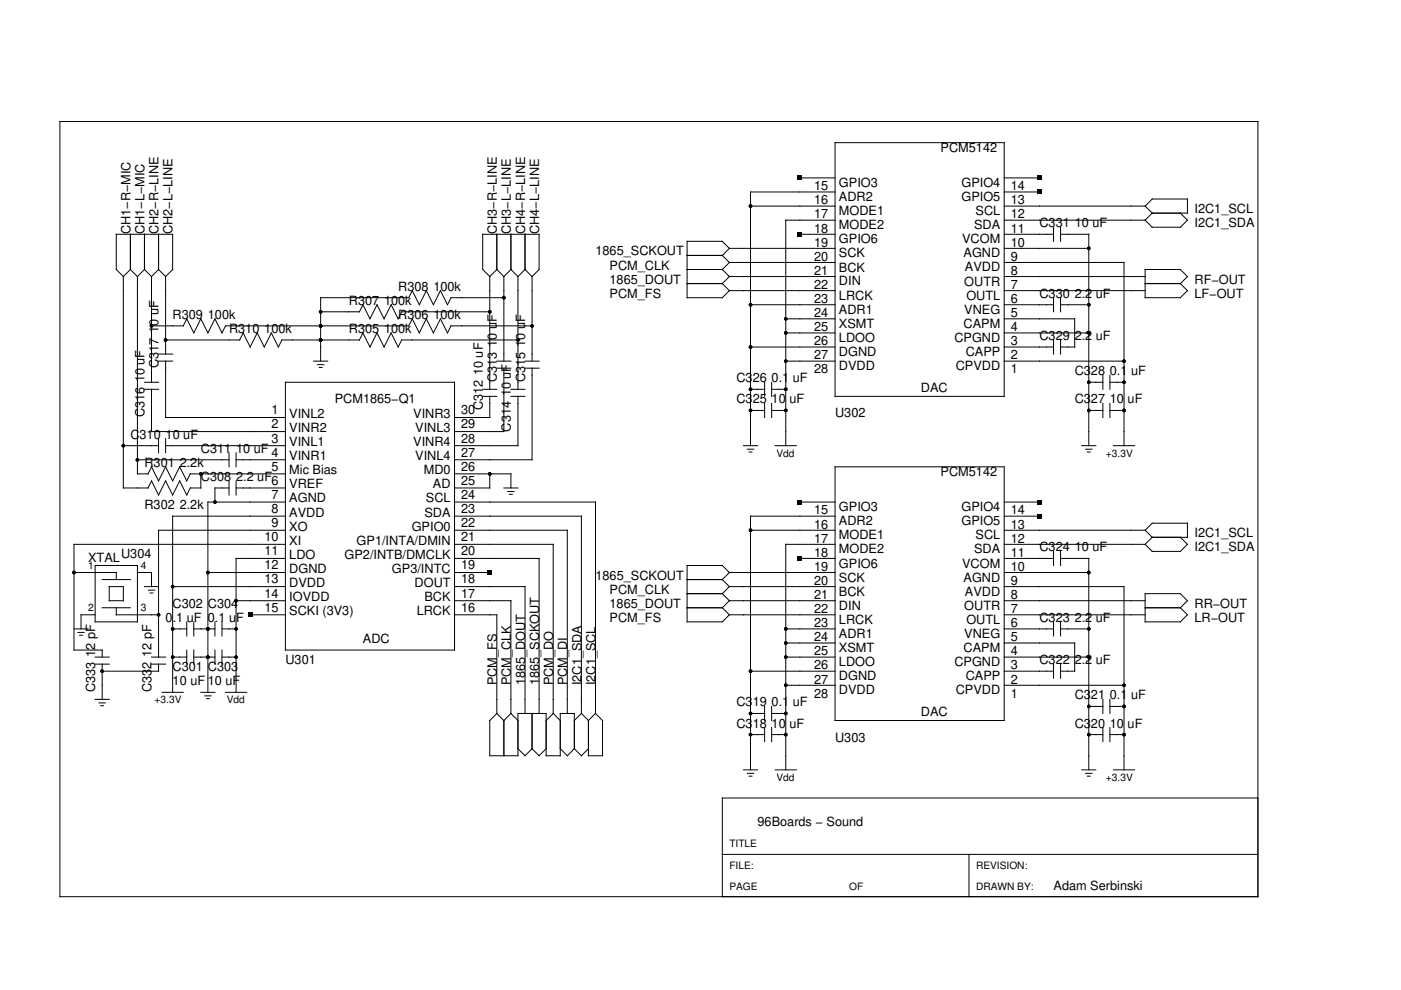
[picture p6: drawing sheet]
<svg xmlns="http://www.w3.org/2000/svg" width="297mm" height="210mm" viewBox="0 0 297 210" stroke-linecap="round" stroke-linejoin="round" font-family="sans-serif">
<g fill="none" stroke="#000" stroke-width=".21">
<path d="M12.7 25.8h254v164.3h-254zM169.6 37.7h7.5M177.1 30.2h35.8v53.8h-35.8zM212.9 37.7h7.5M26.1 58.6v44.9h5.3M26.1 58.6l-1.4-1.5v-7.4h11.9v7.4l-1.5 1.5M27.6 57.1l1.5 1.5M27.6 49.7v7.4M27.6 57.1l-1.5 1.5M29.1 58.6v41.9h2.3M30.6 57.1l1.5 1.5M30.6 49.7v7.4"/>
<path d="M30.6 57.1l-1.5 1.5M32.1 58.6v22.4M33.6 49.7v7.4M33.6 57.1l1.5 1.5M33.6 57.1l-1.5 1.5M35.1 58.6v16.5M103.8 58.6v23.9M103.8 58.6l-1.5-1.5v-7.4h12v7.4l-1.5 1.5M105.3 49.7v7.4M105.3 57.1l-1.5 1.5M105.3 57.1l1.5 1.5M106.8 58.6v18"/>
<path d="M108.3 49.7v7.4M108.3 57.1l-1.5 1.5M108.3 57.1l1.5 1.5M109.8 58.6v23.9M111.3 57.1l1.5 1.5M111.3 49.7v7.4M111.3 57.1l-1.5 1.5M112.8 58.6v18M145.7 57.1h7.4M145.7 54.2h7.4M153.1 54.2l1.5 1.4M153.1 57.1l1.5 1.5"/>
<path d="M154.6 52.7l-1.5-1.5h-7.4v11.9h7.4l1.5-1.5M154.6 58.6h22.5M154.6 55.6h22.5M154.6 52.7h22.5M154.6 55.6l-1.5 1.5M154.6 58.6l-1.5 1.5M154.6 52.7l-1.5 1.5M159.1 43.7h18M169.6 49.7h7.5M177.1 46.7h-10.5v47.8M177.1 40.7h-18v53.8M212.9 49.7h10.5"/>
<path d="M212.9 58.6h29.9M212.9 55.6h25.4v38.9M212.9 52.7h17.9M212.9 46.7h29.9M212.9 43.7h29.9M212.9 40.7h7.5M223.4 48.2v3M224.9 49.7h5.9v44.8M224.9 48.2v3M242.8 57.1h7.5l1.5 1.5-1.5 1.5 1.5 1.5-1.5 1.5h-7.5zM242.8 43.7l1.5-1.5h7.5v3h-7.5M242.8 43.7l1.5 1.5"/>
<path d="M244.3 45.2l-1.5 1.5M250.3 45.2l1.5 1.5-1.5 1.5h-6l-1.5-1.5M32.1 69.1h6.7l.8-1.5 1.5 3 1.5-3 1.5 3 1.5-3 1.5 3 .7-1.5h38.9l.7-1.5 1.5 3 1.5-3 1.5 3 1.5-3 1.5 3 .7-1.5h17.2M33.6 76.6h3M33.6 75.1h3M35.1 76.6v11.9h25.4M35.1 72.1h15.7M50.8 72.1l.7-1.5 1.5 3 1.5-3 1.5 3 1.5-3 1.5 3 .8-1.5h16.4l.7-1.5 1.5 3 1.5-3 1.5 3 1.5-3 1.5 3 .8-1.5h24.6M66.5 76.6h3M67.3 77.3h1.4M67.7 77.9h.6M68 66.1h8.2l.7-1.5 1.5 3 1.5-3 1.5 3 1.5-3 1.5 3 .8-1.5h18.6"/>
<path d="M105.3 76.6h3M105.3 78.1h3M106.8 78.1v13.4h-10.4M106.8 63.1h-11.2l-.7 1.5-1.5-3-1.5 3-1.5-3-1.5 3-1.5-3-.7 1.5h-18.7v13.5M111.3 76.6h3M111.3 78.1h3M112.8 78.1v19.4h-16.4M145.7 60.1h7.4M153.1 60.1l1.5 1.5M154.6 61.6h22.5M159.1 73.6h18M159.1 64.6h18"/>
<path d="M166.6 76.6h10.5M166.6 70.6h10.5M166.6 67.6h10.5M212.9 76.6h25.4M212.9 61.6h29.9M212.9 73.6h10.5M212.9 67.6h15v6h-3M212.9 70.6h17.9M212.9 64.6h10.5M223.4 63.1v3M223.4 72.1v3M224.9 64.6h5.9"/>
<path d="M224.9 63.1v3M224.9 72.1v3M233.8 79.6v2.9M235.3 79.6v2.9M242.8 60.1h7.5M26.1 94.5h7.5M29.1 97.5h19.5M30.6 81h3M30.6 82.5h3M32.1 82.5v9h28.4M33.6 93v3M35.1 94.5h25.4"/>
<path d="M35.1 93v3M48.6 96v3M50.1 97.5h10.4M50.1 96v3M60.5 81h35.9v56.8h-35.9zM102.3 82.5h3M102.3 84h3M103.8 84v4.5h-7.4M108.3 82.5h3M108.3 84h3M109.8 84v10.5h-13.4M157.6 94.5h3"/>
<path d="M158.5 95.2h1.3M158.8 95.8h.6M159.1 82.5h3M159.1 87h3M162.1 81v3M162.1 85.5v3M163.6 82.5h3M163.6 87h3M163.6 81v3M163.6 85.5v3M164.4 94.5h4.4M177.1 99h35.8v53.8h-35.8z"/>
<path d="M229.3 94.5h3M230.2 95.2h1.3M230.5 95.8h.6M230.8 81h3M230.8 87h3M233.8 85.5v3M235.3 81h3M235.3 85.5v3M235.3 87h3M236.1 94.5h4.5M20.2 119.9h8.9v11.9h-8.9zM31.4 100.5l.7-1.5 1.5 3 1.5-3 1.5 3 1.5-3 1.5 3 .7-1.5h20.2"/>
<path d="M42.6 100.5v3h-2.3l-.7 1.5-1.5-3-1.5 3-1.5-3-1.5 3-1.5-3-.7 1.5M48.6 103.5h-3v2.9M48.6 102v3M50.1 103.5h10.4M50.1 102v3M60.5 106.4h-16.4v40.4M60.5 109.4h-23.9v37.4M60.5 112.4h-26.9v26.9M60.5 115.4h-44.8v22.4h6v1.5M60.5 118.4h-10.4v28.4M96.4 106.4h29.9v44.9M96.4 109.4h26.9v41.9"/>
<path d="M96.4 115.4h20.9v35.9M96.4 100.5h11.9v3M96.4 112.4h23.9v38.9M96.4 118.4h17.9v32.9M103.8 100.5v3h-7.4M106.8 103.5h3M107.7 104.2h1.3M108 104.8h.6M159.1 112.4h18M169.6 106.4h7.5M169.6 118.4h7.5M177.1 109.4h-18v53.8"/>
<path d="M177.1 115.4h-10.5v47.8M212.9 106.4h7.5M212.9 109.4h7.5M212.9 112.4h29.9M212.9 115.4h29.9M212.9 118.4h10.5M223.4 116.9v3M224.9 118.4h5.9v44.8M224.9 116.9v3M242.8 112.4l1.5-1.5h7.5v3h-7.5M242.8 112.4l1.5 1.5M244.3 113.9l-1.5 1.5"/>
<path d="M250.3 113.9l1.5 1.5-1.5 1.5h-6l-1.5-1.5M15.7 121.4h9v1.5M15.7 133.3h3M16.5 134.1h1.4M16.9 134.7h.6M20.2 130.4h-3v2.9M20.2 139.3h3M21.7 128.9h5.9M21.7 122.9h5.9M23.2 124.4h2.9v3h-2.9zM24.7 128.9v1.5h8.9M29.1 121.4h3v3"/>
<path d="M30.6 124.4h3M31.5 125.1h1.3M31.8 125.7h.6M32.1 139.3h3M36.6 124.4h23.9M36.6 139.3h3M36.6 133.3h3M39.6 131.8v3M39.6 137.8v3M41.1 139.3h4.5M41.1 133.3h4.5M41.1 131.8v3"/>
<path d="M41.1 137.8v3M44.1 121.4h16.4M45.6 131.8v3M45.6 137.8v3M47.1 131.8v3M47.1 137.8v3M47.1 139.3h3M47.1 133.3h3M50.1 127.4h10.4M53 130.4h7.5M96.4 121.4h7.4M96.4 124.4h14.9v26.9"/>
<path d="M96.4 127.4h11.9v23.9M96.4 130.4h8.9v20.9M145.7 125.9h7.4M145.7 128.9h7.4M145.7 122.9h7.4M153.1 122.9l1.5 1.5M153.1 125.9l1.5 1.5M153.1 128.9l1.5 1.5M154.6 121.4h22.5M154.6 124.4h22.5M154.6 127.4h22.5M154.6 130.4h22.5"/>
<path d="M154.6 121.4l-1.5-1.5h-7.4v11.9h7.4l1.5-1.4M154.6 124.4l-1.5 1.5M154.6 127.4l-1.5 1.5M154.6 121.4l-1.5 1.5M166.6 139.3h10.5M166.6 133.3h10.5M166.6 136.3h10.5M212.9 121.4h17.9M212.9 124.4h25.4v38.8M212.9 127.4h29.9M212.9 130.4h29.9M212.9 139.3h17.9"/>
<path d="M212.9 133.3h10.5M212.9 136.3h15v6h-3M223.4 131.8v3M224.9 133.3h5.9M224.9 131.8v3M242.8 125.9h7.5l1.5 1.5-1.5 1.5 1.5 1.5-1.5 1.4h-7.5zM242.8 128.9h7.5M20.2 140.8h3M20.2 148.3h3M21 149h1.3M21.4 149.6h.6M21.7 140.8v7.5"/>
<path d="M32.1 140.8h3M33.6 140.8v1.5h-11.9M34.4 146.8h4.4M42.6 146.8h3M43.4 147.5h1.3M43.8 148.1h.6M47.8 146.8h4.5M105.3 151.3l-1.5 1.5v7.4h6v-8.9h6v8.9h3v-8.9h3v7.4M105.3 151.3l1.5 1.5M106.8 152.8v7.4M108.3 151.3l-1.5 1.5M108.3 151.3l1.5 1.5"/>
<path d="M109.8 158.7l1.5 1.5 1.5-1.5M112.8 158.7l1.5 1.5 1.5-1.5M112.8 151.3v7.4M117.3 151.3l-1.5 1.5M117.3 151.3l1.5 1.5M118.8 158.7l1.5 1.5 1.5-1.5M121.8 158.7l1.5 1.5 1.5-1.5M123.3 151.3l-1.5 1.5M123.3 151.3l1.5 1.5M126.3 151.3l1.4 1.5v7.4h-2.9v-7.4M126.3 151.3l-1.5 1.5M159.1 151.3h3"/>
<path d="M159.1 142.3h18M159.1 155.8h3M162.1 149.8v3M162.1 154.3v2.9M163.6 151.3h3M163.6 149.8v3M163.6 154.3v2.9M163.6 155.8h3M166.6 145.3h10.5M212.9 145.3h25.4M212.9 142.3h10.5M223.4 140.8v3"/>
<path d="M224.9 140.8v3M230.8 149.8h3M230.8 155.8h3M233.8 148.3v3M233.8 154.3v2.9M235.3 148.3v3M235.3 154.3v2.9M235.3 149.8h3M235.3 155.8h3M157.6 163.2h3M158.5 164h1.3M158.8 164.6h.6"/>
<path d="M164.4 163.2h4.4M229.3 163.2h3M230.2 164h1.3M230.5 164.6h.6M236.1 163.2h4.5M266.7 169.2h-113.6v20.9M153.1 181.2h113.6M205.4 181.2v8.9"/>
</g>
<g fill="#000">
<path d="M169.1 37.3h.9v.9h-.9zM219.9 37.3h.9v.9h-.9zM169.1 49.2h.9v.9h-.9zM219.9 40.3h.9v.9h-.9zM169.1 106h.9v.9h-.9zM169.1 118h.9v.8h-.9zM219.9 109h.9v.9h-.9zM219.9 106h.9v.9h-.9zM52.6 129.9h.9v.9h-.9zM103.4 120.9h.9v.9h-.9z"/>
<circle cx="159.1" cy="43.7" r=".37"/>
<circle cx="230.8" cy="52.7" r=".37"/>
<circle cx="32.1" cy="69.1" r=".37"/>
<circle cx="35.1" cy="72.1" r=".37"/>
<circle cx="68" cy="72.1" r=".37"/>
<circle cx="68" cy="66.1" r=".37"/>
<circle cx="68" cy="69.1" r=".37"/>
<circle cx="103.8" cy="66.1" r=".37"/>
<circle cx="106.8" cy="63.1" r=".37"/>
<circle cx="109.8" cy="72.1" r=".37"/>
<circle cx="112.8" cy="69.1" r=".37"/>
<circle cx="159.1" cy="73.6" r=".37"/>
<circle cx="159.1" cy="64.6" r=".37"/>
<circle cx="166.6" cy="67.6" r=".37"/>
<circle cx="166.6" cy="76.6" r=".37"/>
<circle cx="166.6" cy="70.6" r=".37"/>
<circle cx="230.8" cy="64.6" r=".37"/>
<circle cx="230.8" cy="70.6" r=".37"/>
<circle cx="238.3" cy="76.6" r=".37"/>
<circle cx="26.1" cy="94.5" r=".37"/>
<circle cx="29.1" cy="97.5" r=".37"/>
<circle cx="159.1" cy="82.5" r=".37"/>
<circle cx="159.1" cy="87" r=".37"/>
<circle cx="166.6" cy="82.5" r=".37"/>
<circle cx="166.6" cy="87" r=".37"/>
<circle cx="230.8" cy="87" r=".37"/>
<circle cx="230.8" cy="81" r=".37"/>
<circle cx="238.3" cy="87" r=".37"/>
<circle cx="238.3" cy="81" r=".37"/>
<circle cx="42.6" cy="100.5" r=".37"/>
<circle cx="45.6" cy="106.4" r=".37"/>
<circle cx="103.8" cy="100.5" r=".37"/>
<circle cx="159.1" cy="112.4" r=".37"/>
<circle cx="15.7" cy="121.4" r=".37"/>
<circle cx="33.6" cy="130.4" r=".37"/>
<circle cx="36.6" cy="133.3" r=".37"/>
<circle cx="36.6" cy="139.3" r=".37"/>
<circle cx="36.6" cy="124.4" r=".37"/>
<circle cx="44.1" cy="133.3" r=".37"/>
<circle cx="44.1" cy="139.3" r=".37"/>
<circle cx="44.1" cy="121.4" r=".37"/>
<circle cx="50.1" cy="139.3" r=".37"/>
<circle cx="50.1" cy="133.3" r=".37"/>
<circle cx="50.1" cy="127.4" r=".37"/>
<circle cx="166.6" cy="139.3" r=".37"/>
<circle cx="166.6" cy="133.3" r=".37"/>
<circle cx="166.6" cy="136.3" r=".37"/>
<circle cx="230.8" cy="133.3" r=".37"/>
<circle cx="230.8" cy="139.3" r=".37"/>
<circle cx="230.8" cy="121.4" r=".37"/>
<circle cx="21.7" cy="142.3" r=".37"/>
<circle cx="159.1" cy="142.3" r=".37"/>
<circle cx="159.1" cy="151.3" r=".37"/>
<circle cx="159.1" cy="155.8" r=".37"/>
<circle cx="166.6" cy="145.3" r=".37"/>
<circle cx="166.6" cy="151.3" r=".37"/>
<circle cx="166.6" cy="155.8" r=".37"/>
<circle cx="230.8" cy="149.8" r=".37"/>
<circle cx="230.8" cy="155.8" r=".37"/>
<circle cx="238.3" cy="149.8" r=".37"/>
<circle cx="238.3" cy="145.3" r=".37"/>
<circle cx="238.3" cy="155.8" r=".37"/>
</g>
<g font-size="2.7">
<text x="199.4" y="32.2">PCM5142</text>
<text x="172.6" y="40.3">15</text>
<text x="177.9" y="39.6">GPIO3</text>
<text x="203.8" y="39.6">GPIO4</text>
<text x="214.3" y="40.3">14</text>
<text x="172.6" y="43.3">16</text>
<text x="172.6" y="46.3">17</text>
<text x="177.9" y="42.6">ADR2</text>
<text x="177.9" y="45.6">MODE1</text>
<text x="203.8" y="42.6">GPIO5</text>
<text x="206.8" y="45.6">SCL</text>
<text x="214.3" y="43.3">13</text>
<text x="214.3" y="46.3">12</text>
<text x="253.3" y="45.2">I2C1_SCL</text>
<text x="27.6" y="49.7" transform="rotate(-90 27.6 49.7)">CH1−R−MIC</text>
<text x="30.6" y="49.7" transform="rotate(-90 30.6 49.7)">CH1−L−MIC</text>
<text x="33.6" y="49.7" transform="rotate(-90 33.6 49.7)">CH2−R−LINE</text>
<text x="36.6" y="49.7" transform="rotate(-90 36.6 49.7)">CH2−L−LINE</text>
<text x="105.3" y="49.7" transform="rotate(-90 105.3 49.7)">CH3−R−LINE</text>
<text x="108.3" y="49.7" transform="rotate(-90 108.3 49.7)">CH3−L−LINE</text>
<text x="111.3" y="49.7" transform="rotate(-90 111.3 49.7)">CH4−R−LINE</text>
<text x="114.3" y="49.7" transform="rotate(-90 114.3 49.7)">CH4−L−LINE</text>
<text x="172.6" y="49.3">18</text>
<text x="172.6" y="52.3">19</text>
<text x="177.9" y="48.6">MODE2</text>
<text x="177.9" y="51.6">GPIO6</text>
<text x="204" y="51.6">VCOM</text>
<text x="206.5" y="48.6">SDA</text>
<text x="214.3" y="52.3">10</text>
<text x="214.3" y="49.3">11</text>
<text x="220.4" y="48.2">C331 10 uF</text>
<text x="253.3" y="48.2">I2C1_SDA</text>
<text x="126.3" y="54.2">1865_SCKOUT</text>
<text x="129.2" y="57.1">PCM_CLK</text>
<text x="172.6" y="55.3">20</text>
<text x="172.6" y="58.3">21</text>
<text x="177.9" y="54.6">SCK</text>
<text x="177.9" y="57.6">BCK</text>
<text x="204.3" y="54.6">AGND</text>
<text x="204.6" y="57.5">AVDD</text>
<text x="214.3" y="55.3">9</text>
<text x="214.3" y="58.3">8</text>
<text x="74" y="64.6">R307 100k</text>
<text x="84.4" y="61.6">R308 100k</text>
<text x="129.2" y="60.1">1865_DOUT</text>
<text x="129.2" y="63.1">PCM_FS</text>
<text x="172.6" y="61.3">22</text>
<text x="172.6" y="64.2">23</text>
<text x="177.9" y="60.5">DIN</text>
<text x="177.9" y="63.5">LRCK</text>
<text x="204.4" y="60.6">OUTR</text>
<text x="204.9" y="63.5">OUTL</text>
<text x="214.3" y="64.2">6</text>
<text x="214.3" y="61.2">7</text>
<text x="220.4" y="63.1">C330 2.2 uF</text>
<text x="253.3" y="60.1">RF−OUT</text>
<text x="253.3" y="63.1">LF−OUT</text>
<text x="36.6" y="67.6">R309 100k</text>
<text x="48.6" y="70.6">R310 100k</text>
<text x="74" y="70.6">R305 100k</text>
<text x="84.4" y="67.6">R306 100k</text>
<text x="172.6" y="67.2">24</text>
<text x="172.6" y="70.2">25</text>
<text x="177.9" y="66.5">ADR1</text>
<text x="177.9" y="69.5">XSMT</text>
<text x="204.3" y="69.5">CAPM</text>
<text x="204.4" y="66.5">VNEG</text>
<text x="214.3" y="70.2">4</text>
<text x="214.3" y="67.2">5</text>
<text x="172.6" y="73.2">26</text>
<text x="172.6" y="76.2">27</text>
<text x="177.9" y="72.5">LDOO</text>
<text x="177.9" y="75.5">DGND</text>
<text x="202.3" y="72.5">CPGND</text>
<text x="204.7" y="75.5">CAPP</text>
<text x="214.3" y="76.2">2</text>
<text x="214.3" y="73.2">3</text>
<text x="220.4" y="72.1">C329 2.2 uF</text>
<text x="33.6" y="78.1" transform="rotate(-90 33.6 78.1)">C317 10 uF</text>
<text x="105.3" y="81" transform="rotate(-90 105.3 81)">C313 10 uF</text>
<text x="111.3" y="81" transform="rotate(-90 111.3 81)">C315 10 uF</text>
<text x="156.1" y="81">C326 0.1 uF</text>
<text x="172.6" y="79.2">28</text>
<text x="177.9" y="78.5">DVDD</text>
<text x="195.3" y="83">DAC</text>
<text x="202.6" y="78.5">CPVDD</text>
<text x="214.3" y="79.2">1</text>
<text x="227.9" y="79.6">C328 0.1 uF</text>
<text x="30.6" y="88.5" transform="rotate(-90 30.6 88.5)">C316 10 uF</text>
<text x="57.6" y="87.8">1</text>
<text x="61.3" y="88.6">VINL2</text>
<text x="71" y="85.5">PCM1865−Q1</text>
<text x="87.6" y="88.6">VINR3</text>
<text x="97.8" y="87.8">30</text>
<text x="102.3" y="87" transform="rotate(-90 102.3 87)">C312 10 uF</text>
<text x="156.1" y="85.5">C325 10 uF</text>
<text x="177.1" y="88.5">U302</text>
<text x="227.9" y="85.5">C327 10 uF</text>
<text x="27.6" y="93">C310 10 uF</text>
<text x="42.6" y="96">C311 10 uF</text>
<text x="57.6" y="90.8">2</text>
<text x="57.6" y="93.8">3</text>
<text x="61.3" y="91.6">VINR2</text>
<text x="61.3" y="94.6">VINL1</text>
<text x="87.6" y="94.6">VINR4</text>
<text x="88.1" y="91.6">VINL3</text>
<text x="97.8" y="90.8">29</text>
<text x="97.8" y="93.8">28</text>
<text x="108.3" y="91.5" transform="rotate(-90 108.3 91.5)">C314 10 uF</text>
<text x="30.6" y="99">R301 2.2k</text>
<text x="42.6" y="102">C308 2.2 uF</text>
<text x="57.6" y="96.8">4</text>
<text x="57.6" y="99.8">5</text>
<text x="61.3" y="97.6">VINR1</text>
<text x="61.3" y="100.5">Mic Bias</text>
<text x="88.1" y="97.6">VINL4</text>
<text x="89.9" y="100.5">MD0</text>
<text x="97.8" y="96.8">27</text>
<text x="97.8" y="99.8">26</text>
<text x="199.4" y="101">PCM5142</text>
<text x="30.6" y="107.9">R302 2.2k</text>
<text x="57.6" y="102.8">6</text>
<text x="57.6" y="105.8">7</text>
<text x="61.3" y="103.5">VREF</text>
<text x="61.3" y="106.5">AGND</text>
<text x="90.3" y="106.5">SCL</text>
<text x="91.8" y="103.5">AD</text>
<text x="97.8" y="102.8">25</text>
<text x="97.8" y="105.8">24</text>
<text x="57.6" y="108.8">8</text>
<text x="57.6" y="111.8">9</text>
<text x="61.3" y="109.5">AVDD</text>
<text x="61.3" y="112.5">XO</text>
<text x="87.3" y="112.5">GPIO0</text>
<text x="90" y="109.5">SDA</text>
<text x="97.8" y="108.8">23</text>
<text x="97.8" y="111.8">22</text>
<text x="172.6" y="109.1">15</text>
<text x="172.6" y="112.1">16</text>
<text x="177.9" y="108.4">GPIO3</text>
<text x="177.9" y="111.3">ADR2</text>
<text x="203.8" y="111.4">GPIO5</text>
<text x="203.8" y="108.4">GPIO4</text>
<text x="214.3" y="112.1">13</text>
<text x="214.3" y="109.1">14</text>
<text x="253.3" y="113.9">I2C1_SCL</text>
<text x="18.7" y="119.1">XTAL</text>
<text x="25.7" y="118.4">U304</text>
<text x="56.1" y="114.7">10</text>
<text x="56.1" y="117.7">11</text>
<text x="61.3" y="115.5">XI</text>
<text x="61.3" y="118.5">LDO</text>
<text x="73.1" y="118.5">GP2/INTB/DMCLK</text>
<text x="75.6" y="115.5">GP1/INTA/DMIN</text>
<text x="97.8" y="114.7">21</text>
<text x="97.8" y="117.7">20</text>
<text x="172.6" y="115">17</text>
<text x="172.6" y="118">18</text>
<text x="177.9" y="114.3">MODE1</text>
<text x="177.9" y="117.3">MODE2</text>
<text x="206.5" y="117.3">SDA</text>
<text x="206.8" y="114.3">SCL</text>
<text x="214.3" y="118">11</text>
<text x="214.3" y="115">12</text>
<text x="220.4" y="116.9">C324 10 uF</text>
<text x="253.3" y="116.9">I2C1_SDA</text>
<text x="56.1" y="120.7">12</text>
<text x="56.1" y="123.7">13</text>
<text x="61.3" y="121.5">DGND</text>
<text x="61.3" y="124.5">DVDD</text>
<text x="83.1" y="121.5">GP3/INTC</text>
<text x="87.9" y="124.5">DOUT</text>
<text x="97.8" y="123.7">18</text>
<text x="97.8" y="120.7">19</text>
<text x="126.3" y="122.9">1865_SCKOUT</text>
<text x="129.2" y="125.9">PCM_CLK</text>
<text x="172.6" y="121">19</text>
<text x="172.6" y="124">20</text>
<text x="177.9" y="120.3">GPIO6</text>
<text x="177.9" y="123.3">SCK</text>
<text x="204" y="120.3">VCOM</text>
<text x="204.3" y="123.3">AGND</text>
<text x="214.3" y="124">9</text>
<text x="214.3" y="121">10</text>
<text x="35.1" y="131.8">0.1 uF 0.1 uF</text>
<text x="36.6" y="128.9">C302 C304</text>
<text x="56.1" y="126.7">14</text>
<text x="56.1" y="129.7">15</text>
<text x="61.3" y="127.4">IOVDD</text>
<text x="61.3" y="130.4">SCKI (3V3)</text>
<text x="88.4" y="130.4">LRCK</text>
<text x="90" y="127.4">BCK</text>
<text x="97.8" y="126.7">17</text>
<text x="97.8" y="129.7">16</text>
<text x="129.2" y="128.9">1865_DOUT</text>
<text x="129.2" y="131.8">PCM_FS</text>
<text x="172.6" y="127">21</text>
<text x="172.6" y="130">22</text>
<text x="177.9" y="126.3">BCK</text>
<text x="177.9" y="129.3">DIN</text>
<text x="204.4" y="129.3">OUTR</text>
<text x="204.6" y="126.3">AVDD</text>
<text x="214.3" y="129.9">7</text>
<text x="214.3" y="127">8</text>
<text x="220.4" y="131.8">C323</text>
<text x="227.9" y="131.8">2.2 uF</text>
<text x="253.3" y="128.9">RR−OUT</text>
<text x="253.3" y="131.8">LR−OUT</text>
<text x="76.9" y="136.3">ADC</text>
<text x="172.6" y="133">23</text>
<text x="172.6" y="136">24</text>
<text x="177.9" y="132.3">LRCK</text>
<text x="177.9" y="135.2">ADR1</text>
<text x="204.4" y="135.3">VNEG</text>
<text x="204.9" y="132.3">OUTL</text>
<text x="214.3" y="133">6</text>
<text x="214.3" y="135.9">5</text>
<text x="36.6" y="142.3">C301 C303</text>
<text x="60.5" y="140.8">U301</text>
<text x="172.6" y="139">25</text>
<text x="172.6" y="141.9">26</text>
<text x="177.9" y="138.3">XSMT</text>
<text x="177.9" y="141.2">LDOO</text>
<text x="202.3" y="141.2">CPGND</text>
<text x="204.3" y="138.3">CAPM</text>
<text x="214.3" y="139">4</text>
<text x="214.3" y="141.9">3</text>
<text x="220.4" y="140.8">C322</text>
<text x="227.9" y="140.8">2.2 uF</text>
<text x="20.2" y="146.8" transform="rotate(-90 20.2 146.8)">C333 12 pF</text>
<text x="32.1" y="146.8" transform="rotate(-90 32.1 146.8)">C332 12 pF</text>
<text x="36.6" y="145.3">10 uF 10 uF</text>
<text x="105.3" y="145.3" transform="rotate(-90 105.3 145.3)">PCM_FS</text>
<text x="108.3" y="145.3" transform="rotate(-90 108.3 145.3)">PCM_CLK</text>
<text x="111.3" y="145.3" transform="rotate(-90 111.3 145.3)">1865_DOUT</text>
<text x="114.3" y="145.3" transform="rotate(-90 114.3 145.3)">1865_SCKOUT</text>
<text x="117.3" y="145.3" transform="rotate(-90 117.3 145.3)">PCM_DO</text>
<text x="120.3" y="145.3" transform="rotate(-90 120.3 145.3)">PCM_DI</text>
<text x="123.3" y="145.3" transform="rotate(-90 123.3 145.3)">I2C1_SDA</text>
<text x="126.3" y="145.3" transform="rotate(-90 126.3 145.3)">I2C1_SCL</text>
<text x="156.1" y="149.8">C319</text>
<text x="163.6" y="149.8">0.1 uF</text>
<text x="172.6" y="144.9">27</text>
<text x="172.6" y="147.9">28</text>
<text x="177.9" y="144.2">DGND</text>
<text x="177.9" y="147.2">DVDD</text>
<text x="202.6" y="147.2">CPVDD</text>
<text x="204.7" y="144.2">CAPP</text>
<text x="214.3" y="144.9">2</text>
<text x="214.3" y="147.9">1</text>
<text x="227.9" y="148.3">C321</text>
<text x="235.3" y="148.3">0.1 uF</text>
<text x="156.1" y="154.3">C318 10 uF</text>
<text x="195.3" y="151.8">DAC</text>
<text x="227.9" y="154.3">C320 10 uF</text>
<text x="177.1" y="157.2">U303</text>
<text x="160.6" y="175.2">96Boards − Sound</text>
<text x="223.4" y="188.6">Adam Serbinski</text>
</g>
<g font-size="2.2">
<text x="164.6" y="96.8">Vdd</text>
<text x="234.5" y="96.8">+3.3V</text>
<text x="18.7" y="120.6">1</text>
<text x="29.9" y="120.6">4</text>
<text x="18.7" y="129.6">2</text>
<text x="29.9" y="129.6">3</text>
<text x="32.8" y="149.1">+3.3V</text>
<text x="48.1" y="149.1">Vdd</text>
<text x="164.6" y="165.5">Vdd</text>
<text x="234.5" y="165.5">+3.3V</text>
<text x="154.6" y="179.7">TITLE</text>
<text x="154.6" y="184.1">FILE:</text>
<text x="206.9" y="184.1">REVISION:</text>
<text x="154.6" y="188.6">PAGE</text>
<text x="180" y="188.6">OF</text>
<text x="206.9" y="188.6">DRAWN BY:</text>
</g>
</svg>
